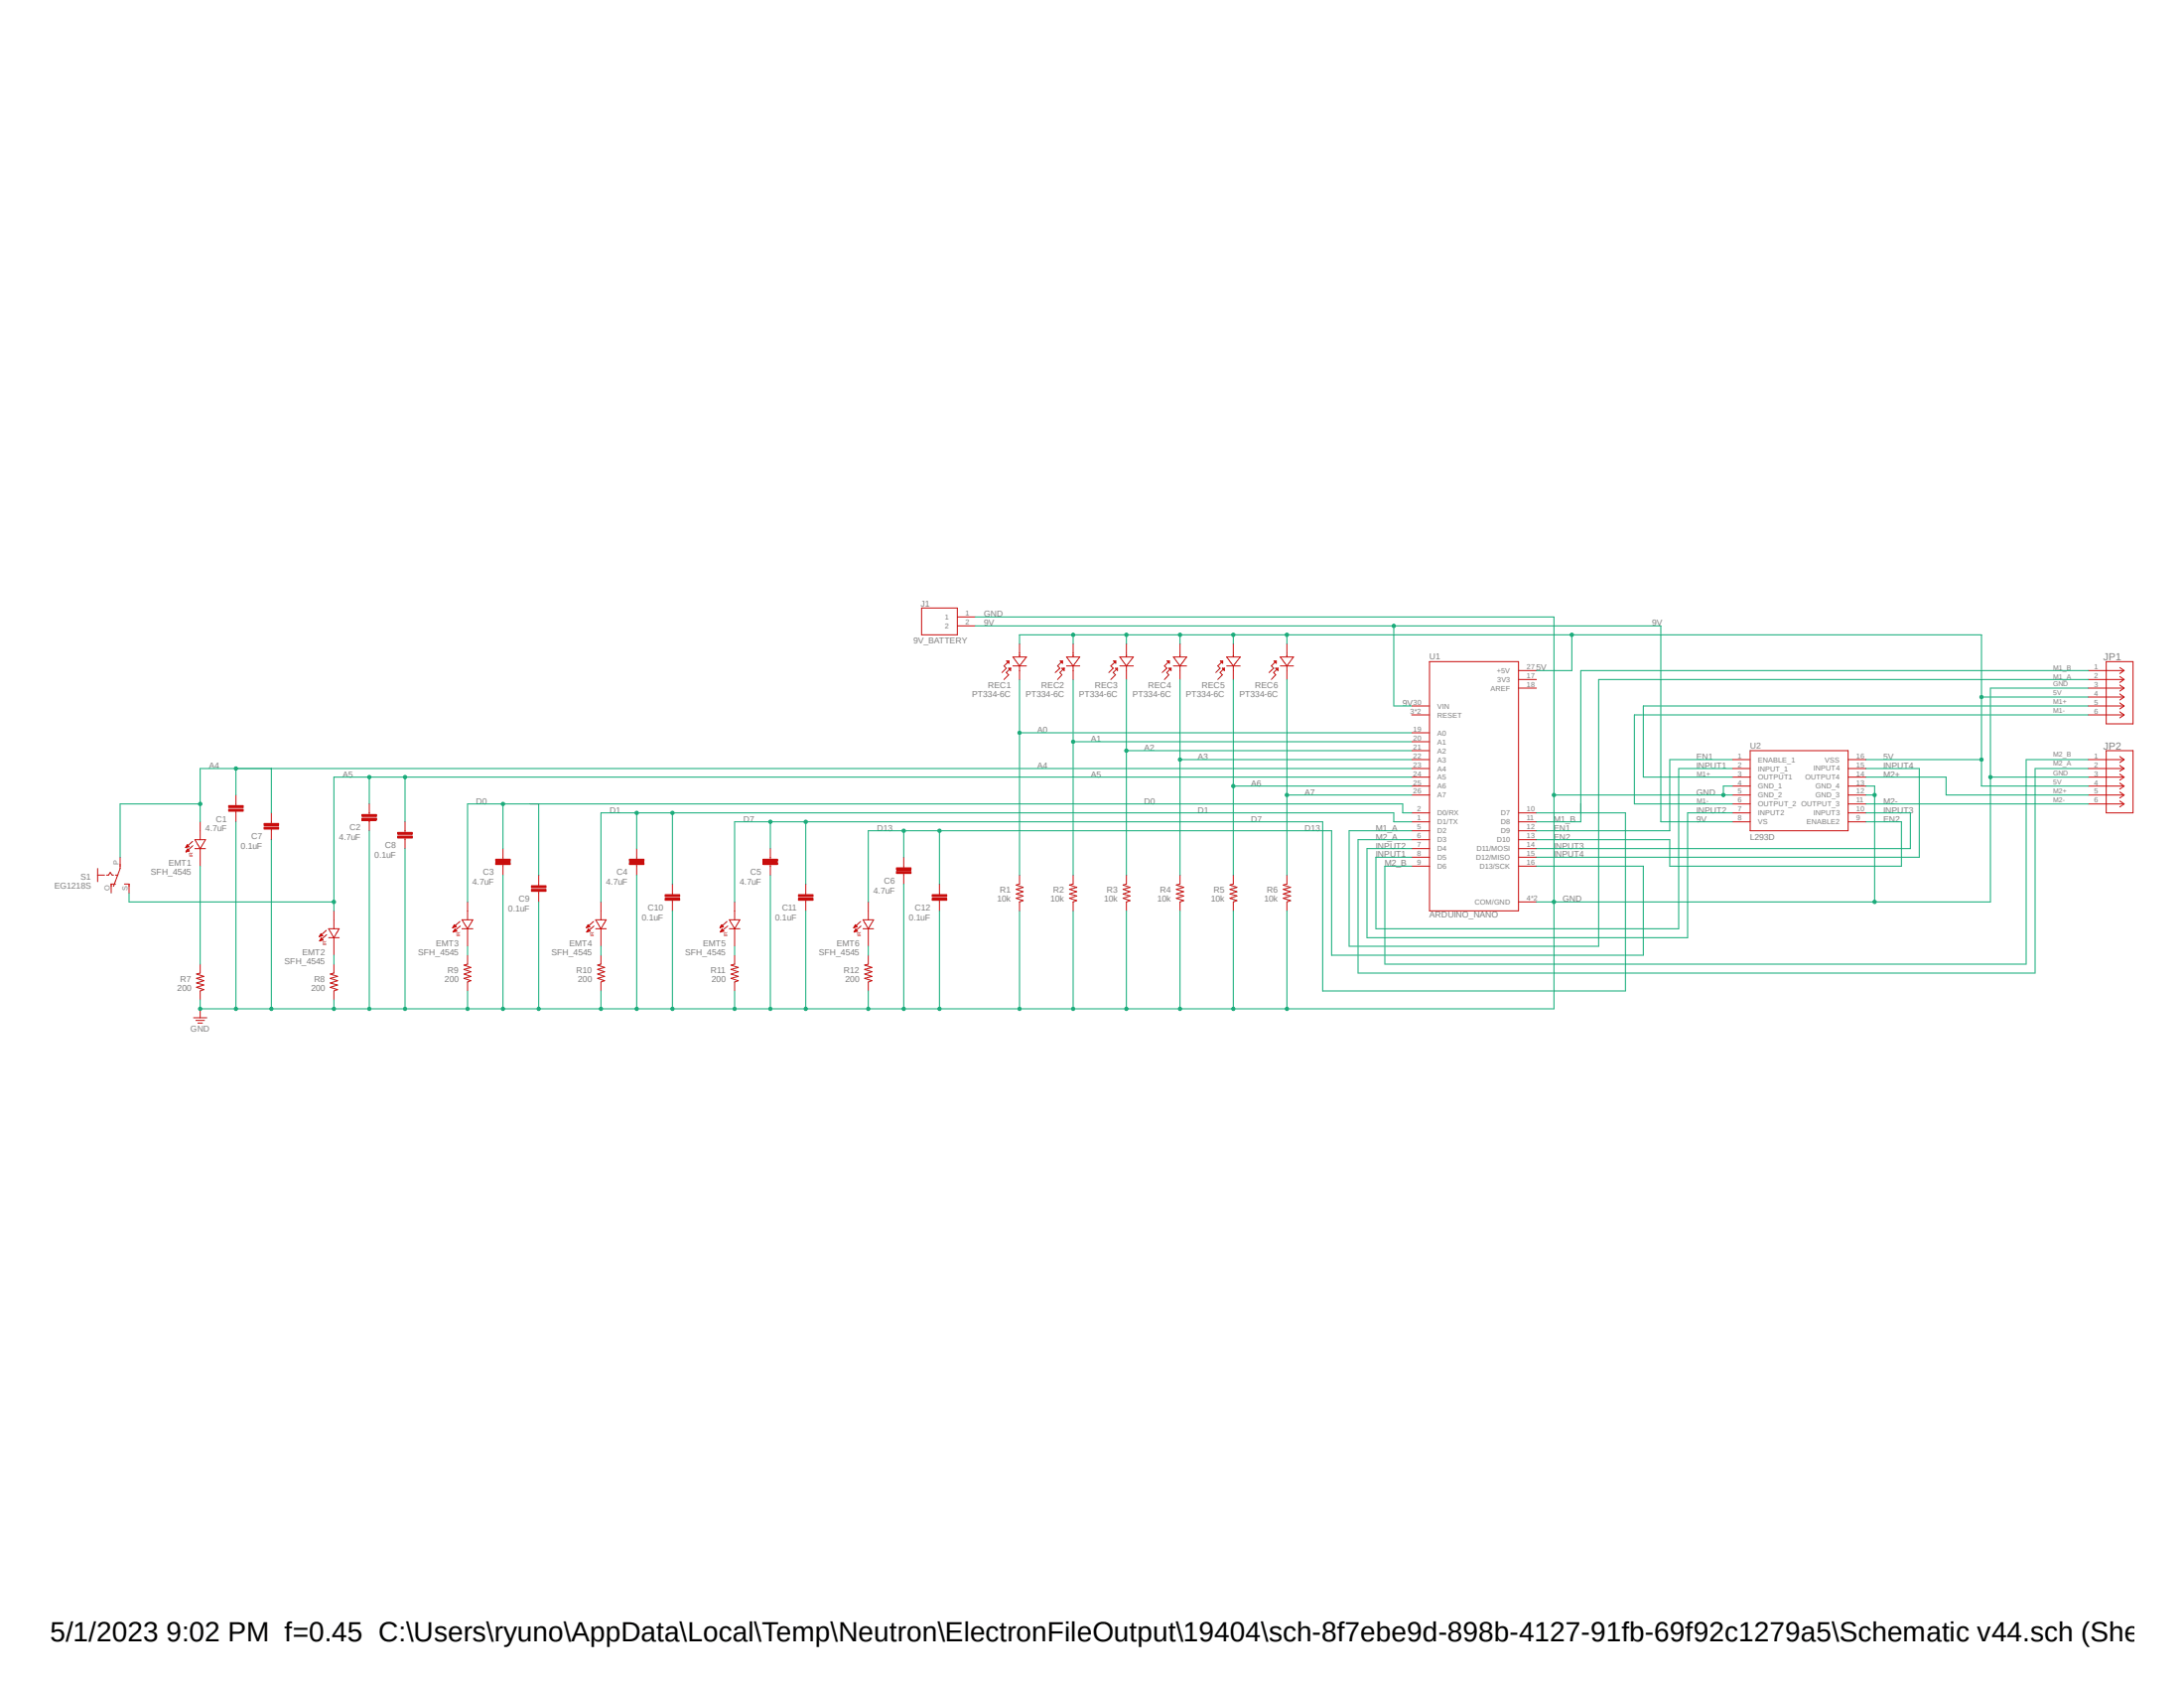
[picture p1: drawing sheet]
<svg xmlns="http://www.w3.org/2000/svg" width="279mm" height="216mm" viewBox="0 0 279 216" stroke-linecap="round" stroke-linejoin="round" font-family="sans-serif">
<path d="M6.4 76.4l266.6 55.9M273 76.4l-266.6 55.9" fill="none" stroke="#fff" stroke-width=".13"/>
<g fill="none" stroke="#c90d0c" stroke-width=".13">
<path d="M117.9 77.8h4.6v3.4h-4.6zM122.5 78.9h2.3M122.5 80.1h2.3M128.8 84.5h.3v.3zM129 84.6l-.6 .6 .3 .3-.5 .5M129 85.5h.3v.3zM129.3 85.5l-.6 .5 .3 .3-.6 .6M129.6 84h1.7l-.9 1.2zM129.6 85.2h1.7M130.4 82.3v1.7M130.4 85.2v1.7M135.6 84.5h.3v.3z"/>
<path d="M135.8 85.5h.3v.3zM135.8 84.6l-.5 .6 .3 .3-.6 .5M136.1 85.5l-.5 .5 .2 .3-.5 .6M136.4 84h1.7l-.8 1.2zM136.4 85.2h1.7M137.3 82.3v1.7M137.3 85.2v1.7M142.5 84.5h.2v.3zM142.7 85.5h.3v.3zM142.7 84.6l-.6 .6 .3 .3-.5 .5M143 85.5l-.6 .5 .3 .3-.6 .6M143.3 84h1.7l-.9 1.2z"/>
<path d="M143.3 85.2h1.7M144.1 82.3v1.7M144.1 85.2v1.7M180.6 91.4h2.3M180.6 90.3h2.3M180.6 94.9h2.3M180.6 96h2.3M180.6 97.2h2.3M180.6 98.3h2.3M180.6 99.4h2.3M180.6 93.7h2.3M182.9 84.6h11.4v31.9h-11.4z"/>
<path d="M194.3 86.9h2.3M194.3 88h2.3M194.3 85.8h2.3M221.6 97.2h2.3M221.6 98.3h2.3M221.6 99.4h2.3M223.9 96h12.5v10.3h-12.5zM236.4 97.2h2.3M236.4 98.3h2.3M236.4 99.4h2.3M30.2 102.8v.2M30.2 103.8v.2"/>
<path d="M130.4 111.9v1.2l-.4 .1 .9 .3-.9 .2 .9 .3-.9 .3 .9 .3-.9 .3 .9 .3-.5 .2v1.1M137.3 111.9v1.2l-.5 .1 1 .3-1 .2 1 .3-1 .3 1 .3-1 .3 1 .3-.5 .2v1.1M144.1 111.9v1.2l-.4 .1 .9 .3-.9 .2 .9 .3-.9 .3 .9 .3-.9 .3 .9 .3-.5 .2v1.1M180.6 105.1h2.3M180.6 104h2.3M180.6 106.3h2.3M180.6 110.8h2.3M180.6 101.7h2.3M180.6 107.4h2.3M180.6 108.5h2.3M180.6 109.6h2.3M180.6 100.5h2.3"/>
<path d="M194.3 105.1h2.3M194.3 104h2.3M194.3 115.4h2.3M194.3 106.3h2.3M194.3 110.8h2.3M194.3 107.4h2.3M194.3 108.5h2.3M194.3 109.6h2.3M221.6 105.1h2.3M221.6 104h2.3M221.6 101.7h2.3M221.6 100.5h2.3"/>
<path d="M221.6 102.8h2.3M236.4 105.1h2.3M236.4 104h2.3M236.4 101.7h2.3M236.4 100.5h2.3M236.4 102.8h2.3M24.8 130.2h1.7M25.1 130.5h1.1M25.3 130.9h.6M25.6 123.3v1.2l-.5 .1 1 .3-1 .2 1 .3-1 .3 1 .3-1 .3 1 .3-.5 .1v1.2M25.6 129v1.2M42.7 123.3v1.2l-.5 .1 1 .3-1 .2 1 .3-1 .3 1 .3-1 .3 1 .3-.5 .1v1.2"/>
<path d="M59.8 122.2v1.1l-.4 .1 .8 .3-.8 .3 .8 .3-.8 .3 .8 .3-.8 .2 .8 .3-.4 .2v1.1"/>
</g>
<path d="M29.3 103.5h1.8v.3h-1.8z" fill-rule="evenodd" fill="#c90d0c"/>
<path d="M29.3 103.5h1.8v.3h-1.8z" fill="none" stroke="#c90d0c" stroke-width=".13"/>
<path d="M29.3 103h1.8v.3h-1.8z" fill-rule="evenodd" fill="#c90d0c"/>
<path d="M29.3 103h1.8v.3h-1.8zM30.2 101.7v1.1M30.2 104v1.1M47.2 104v.2M47.2 104.9v.2" fill="none" stroke="#c90d0c" stroke-width=".13"/>
<path d="M46.3 104.6h1.9v.3h-1.9z" fill-rule="evenodd" fill="#c90d0c"/>
<path d="M46.3 104.6h1.9v.3h-1.9z" fill="none" stroke="#c90d0c" stroke-width=".13"/>
<path d="M46.3 104.2h1.9v.2h-1.9z" fill-rule="evenodd" fill="#c90d0c"/>
<path d="M46.3 104.2h1.9v.2h-1.9zM47.2 102.8v1.2M47.2 105.1v1.2M64.3 109.6v.3M64.3 110.6v.2" fill="none" stroke="#c90d0c" stroke-width=".13"/>
<path d="M63.4 110.3h1.9v.3h-1.9z" fill-rule="evenodd" fill="#c90d0c"/>
<path d="M63.4 110.3h1.9v.3h-1.9z" fill="none" stroke="#c90d0c" stroke-width=".13"/>
<path d="M63.4 109.9h1.9v.3h-1.9z" fill-rule="evenodd" fill="#c90d0c"/>
<g fill="none" stroke="#c90d0c" stroke-width=".13">
<path d="M149.3 84.5h.3v.3zM149.5 84.6l-.5 .6 .3 .3-.6 .5M149.5 85.5h.3v.3zM149.8 85.5l-.5 .5 .2 .3-.5 .6M150.1 84h1.7l-.8 1.2zM150.1 85.2h1.7M151 82.3v1.7M151 85.2v1.7M63.4 109.9h1.9v.3h-1.9zM64.3 108.5v1.1M64.3 110.8v1.1M81.4 109.6v.3"/>
<path d="M81.4 110.6v.2M151 111.9v1.2l-.5 .1 .9 .3-.9 .2 .9 .3-.9 .3 .9 .3-.9 .3 .9 .3-.4 .2v1.1M76.9 122.2v1.1l-.4 .1 .8 .3-.8 .3 .8 .3-.8 .3 .8 .3-.8 .2 .8 .3-.4 .2v1.1"/>
</g>
<path d="M80.5 110.3h1.9v.3h-1.9z" fill-rule="evenodd" fill="#c90d0c"/>
<path d="M80.5 110.3h1.9v.3h-1.9z" fill="none" stroke="#c90d0c" stroke-width=".13"/>
<path d="M80.5 109.9h1.9v.3h-1.9z" fill-rule="evenodd" fill="#c90d0c"/>
<g fill="none" stroke="#c90d0c" stroke-width=".13">
<path d="M23.8 108.2l.4 .1M23.9 108.8h.3M24 108.1l-.1 .1M24 108.7v.1M24.2 108.3l-.2-.3-.3 .4M24.2 108.3l-.5 .1M24.2 108.8l-.2-.2-.2 .4M24.2 108.8l-.4 .2M24.6 107.6l-.9 .8M24.7 108.2l-.9 .8M24.9 107.4h1.4l-.7 1.1zM24.9 108.5h1.4"/>
<path d="M25.6 105.1v2.3M25.6 108.5v2.3M40.9 119.6l.4 .1M41.1 119.5l-.1 .1M41.3 119.7l-.2-.3-.2 .4M41.3 119.7l-.4 .1M41.7 119l-.8 .8M41.8 119.5l-.9 .9M42 118.8h1.4l-.7 1.1zM42 119.9h1.4M42.7 116.5v2.3M42.7 119.9v2.3"/>
<path d="M58 118.5h.4M58.1 119l.3 .1M58.2 118.4h-.1M58.2 118.9v.1M58.4 118.5l-.3-.2-.2 .4M58.4 118.5l-.5 .2M58.4 119.1l-.2-.3-.2 .4M58.4 119.1l-.4 .1M58.8 117.9l-.9 .8M58.9 118.4l-.9 .8M59.1 118.8h1.4M59.1 117.6h1.4l-.7 1.2z"/>
<path d="M59.8 115.4v2.2M59.8 118.8v2.2M75.1 118.5h.3M75.2 119l.3 .1M75.3 118.4h-.1M75.3 118.9v.1M75.4 118.5l-.2-.2-.2 .4M75.4 118.5l-.4 .2M75.5 119.1l-.2-.3-.2 .4M75.5 119.1l-.4 .1M75.9 117.9l-.9 .8M76 118.4l-.9 .8"/>
<path d="M76.2 118.8h1.4M76.2 117.6h1.4l-.7 1.2zM76.9 115.4v2.2M76.9 118.8v2.2M80.5 109.9h1.9v.3h-1.9zM81.4 108.5v1.1M81.4 110.8v1.1M98.6 109.6v.3M98.6 110.6v.2M41 120.2h.3M41.1 120.1h.1M41.3 120.2l-.2-.2-.2 .4"/>
<path d="M41.3 120.2l-.4 .2M94 122.2v1.1l-.5 .1 .9 .3-.9 .3 .9 .3-.9 .3 .9 .3-.9 .2 .9 .3-.4 .2v1.1"/>
</g>
<path d="M97.6 110.3h1.9v.3h-1.9z" fill-rule="evenodd" fill="#c90d0c"/>
<path d="M97.6 110.3h1.9v.3h-1.9z" fill="none" stroke="#c90d0c" stroke-width=".13"/>
<path d="M97.6 109.9h1.9v.3h-1.9z" fill-rule="evenodd" fill="#c90d0c"/>
<g fill="none" stroke="#c90d0c" stroke-width=".13">
<path d="M92.2 118.5h.3M92.2 119l.4 .1M92.4 118.4h-.1M92.4 118.9l-.1 .1M92.5 118.5l-.2-.2-.2 .4M92.5 118.5l-.4 .2M92.6 119.1l-.2-.3-.2 .4M92.6 119.1l-.4 .1M93 117.9l-.9 .8M93.1 118.4l-.9 .8M93.3 117.6h1.4l-.7 1.2zM93.3 118.8h1.4"/>
<path d="M94 115.4v2.2M94 118.8v2.2M97.6 109.9h1.9v.3h-1.9zM98.6 108.5v1.1M98.6 110.8v1.1M115.6 110.8v.2M115.6 111.7v.2M111.1 122.2v1.1l-.5 .1 .9 .3-.9 .3 .9 .3-.9 .3 .9 .3-.9 .2 .9 .3-.4 .2v1.1"/>
</g>
<path d="M114.7 111.5h1.8v.2h-1.8z" fill-rule="evenodd" fill="#c90d0c"/>
<path d="M114.7 111.5h1.8v.2h-1.8z" fill="none" stroke="#c90d0c" stroke-width=".13"/>
<path d="M114.7 111h1.8v.3h-1.8z" fill-rule="evenodd" fill="#c90d0c"/>
<g fill="none" stroke="#c90d0c" stroke-width=".13">
<path d="M34.7 105.1v.2M34.7 106v.3M109.3 118.5h.3M109.3 119l.4 .1M109.5 118.4h-.1M109.5 118.9l-.1 .1M109.6 118.5l-.2-.2-.2 .4M109.6 118.5l-.4 .2M109.7 119.1l-.2-.3-.2 .4M109.7 119.1l-.4 .1M110.1 117.9l-.9 .8M110.2 118.4l-.9 .8"/>
<path d="M110.4 117.6h1.4l-.7 1.2zM110.4 118.8h1.4M111.1 115.4v2.2M111.1 118.8v2.2M114.7 111h1.8v.3h-1.8zM115.6 109.6v1.2M115.6 111.9v1.2"/>
</g>
<path d="M33.8 105.8h1.8v.2h-1.8z" fill-rule="evenodd" fill="#c90d0c"/>
<path d="M33.8 105.8h1.8v.2h-1.8z" fill="none" stroke="#c90d0c" stroke-width=".13"/>
<path d="M33.8 105.3h1.8v.3h-1.8z" fill-rule="evenodd" fill="#c90d0c"/>
<path d="M33.8 105.3h1.8v.3h-1.8zM34.7 104v1.1M34.7 106.3v1.1M51.8 106.3v.2M51.8 107.1v.3" fill="none" stroke="#c90d0c" stroke-width=".13"/>
<path d="M50.9 106.9h1.8v.3h-1.8z" fill-rule="evenodd" fill="#c90d0c"/>
<path d="M50.9 106.9h1.8v.3h-1.8z" fill="none" stroke="#c90d0c" stroke-width=".13"/>
<path d="M50.9 106.5h1.8v.2h-1.8z" fill-rule="evenodd" fill="#c90d0c"/>
<path d="M50.9 106.5h1.8v.2h-1.8zM51.8 105.1v1.2M51.8 107.4v1.1M68.9 113.1v.2M68.9 114v.2" fill="none" stroke="#c90d0c" stroke-width=".13"/>
<path d="M68 113.7h1.8v.3h-1.8z" fill-rule="evenodd" fill="#c90d0c"/>
<path d="M68 113.7h1.8v.3h-1.8z" fill="none" stroke="#c90d0c" stroke-width=".13"/>
<path d="M68 113.3h1.8v.2h-1.8z" fill-rule="evenodd" fill="#c90d0c"/>
<path d="M68 113.3h1.8v.2h-1.8zM68.9 111.9v1.2M68.9 114.2v1.2M86 114.2v.2M86 115.1v.3" fill="none" stroke="#c90d0c" stroke-width=".13"/>
<path d="M85.1 114.9h1.9v.2h-1.9z" fill-rule="evenodd" fill="#c90d0c"/>
<path d="M85.1 114.9h1.9v.2h-1.9z" fill="none" stroke="#c90d0c" stroke-width=".13"/>
<path d="M85.1 114.4h1.9v.3h-1.9z" fill-rule="evenodd" fill="#c90d0c"/>
<path d="M85.1 114.4h1.9v.3h-1.9zM86 113.1v1.1M86 115.4v1.1M103.1 114.2v.2M103.1 115.1v.3" fill="none" stroke="#c90d0c" stroke-width=".13"/>
<path d="M102.2 114.9h1.8v.2h-1.8z" fill-rule="evenodd" fill="#c90d0c"/>
<path d="M102.2 114.9h1.8v.2h-1.8z" fill="none" stroke="#c90d0c" stroke-width=".13"/>
<path d="M102.2 114.4h1.8v.3h-1.8z" fill-rule="evenodd" fill="#c90d0c"/>
<path d="M102.2 114.4h1.8v.3h-1.8zM103.1 113.1v1.1M103.1 115.4v1.1M120.2 114.2v.2M120.2 115.1v.3" fill="none" stroke="#c90d0c" stroke-width=".13"/>
<path d="M119.3 114.9h1.8v.2h-1.8z" fill-rule="evenodd" fill="#c90d0c"/>
<path d="M119.3 114.9h1.8v.2h-1.8z" fill="none" stroke="#c90d0c" stroke-width=".13"/>
<path d="M119.3 114.4h1.8v.3h-1.8z" fill-rule="evenodd" fill="#c90d0c"/>
<g fill="none" stroke="#c90d0c" stroke-width=".13">
<path d="M156.1 84.5h.3v.3zM156.4 84.6l-.6 .6 .3 .3-.6 .5M156.4 85.5h.2v.3zM156.6 85.5l-.5 .5 .3 .3-.6 .6M156.9 84h1.8l-.9 1.2zM156.9 85.2h1.8M157.8 82.3v1.7M157.8 85.2v1.7M163 84.5h.3v.3zM163.2 85.5h.3v.3zM163.2 84.6l-.6 .6 .3 .3-.6 .5M163.5 85.5l-.6 .5 .3 .3-.6 .6"/>
<path d="M163.8 84h1.7l-.9 1.2zM163.8 85.2h1.7M164.6 82.3v1.7M164.6 85.2v1.7M267.2 85.8h4.5M267.2 86.9h4.5M267.2 88h4.5M267.2 89.2h4.5M267.2 90.3h4.5M267.2 91.4h4.5M267.2 97.2h4.5M267.2 98.3h4.5"/>
<path d="M267.2 99.4h4.5M269.5 84.6h3.4v8h-3.4zM269.5 96h3.4v8h-3.4zM271.2 85.4l.5 .4M271.2 86.5l.5 .4M271.2 87.6l.5 .4M271.2 88.8l.5 .4M271.2 89.9l.5 .4M271.2 91.1l.5 .3M271.2 96.8l.5 .4M271.2 97.9l.5 .4M271.2 99l.5 .4"/>
<path d="M271.7 85.8l-.5 .3M271.7 86.9l-.5 .4M271.7 88l-.5 .4M271.7 89.2l-.5 .3M271.7 90.3l-.5 .4M271.7 91.4l-.5 .4M271.7 97.2l-.5 .3M271.7 98.3l-.5 .3M271.7 99.4l-.5 .4M12.5 111.1v1.7M12.5 111.9h.9M13.6 111.9h.3l.2-.3 .3 .3h.1"/>
<path d="M14.8 111.9h.3M14.8 113.1h-.6v1.1M15.4 109.6v1.5l-.9 2.3M15.9 113.1h.6v1.1M119.3 114.4h1.8v.3h-1.8zM120.2 113.1v1.1M120.2 115.4v1.1M157.8 111.9v1.2l-.4 .1 .8 .3-.8 .2 .8 .3-.8 .3 .8 .3-.8 .3 .8 .3-.4 .2v1.1M164.6 111.9v1.2l-.4 .1 .9 .3-.9 .2 .9 .3-.9 .3 .9 .3-.9 .3 .9 .3-.5 .2v1.1M267.2 100.5h4.5M267.2 101.7h4.5M267.2 102.8h4.5"/>
<path d="M271.2 100.2l.5 .3M271.2 101.3l.5 .4M271.2 102.4l.5 .4M271.7 100.5l-.5 .4M271.7 101.7l-.5 .4M271.7 102.8l-.5 .4"/>
</g>
<path d="M124.8 80.1h87.7v25h9.1M178.3 80.1v10.2h2.3" fill="none" stroke="#0dab76" stroke-width=".13"/>
<circle cx="178.3" cy="80.1" r=".21" fill="#0dab76"/>
<g fill="none" stroke="#0dab76" stroke-width=".13">
<path d="M144.1 86.9v25M144.1 96h36.5"/>
<circle cx="178.3" cy="80.1" r=".21"/>
</g>
<circle cx="144.1" cy="96" r=".21" fill="#0dab76"/>
<g fill="none" stroke="#0dab76" stroke-width=".13">
<path d="M137.3 86.9v25M137.3 94.9h43.3"/>
<circle cx="144.1" cy="96" r=".21"/>
</g>
<circle cx="137.3" cy="94.9" r=".21" fill="#0dab76"/>
<g fill="none" stroke="#0dab76" stroke-width=".13">
<path d="M130.4 86.9v25M130.4 93.7h50.2"/>
<circle cx="137.3" cy="94.9" r=".21"/>
</g>
<circle cx="130.4" cy="93.7" r=".21" fill="#0dab76"/>
<g fill="none" stroke="#0dab76" stroke-width=".13">
<path d="M124.8 78.9h74v50.1h-173.2v-1.1M254.6 99.4h12.6M267.2 88h-12.6v27.4h-58M30.2 105.1v23.9M34.7 107.4v21.6M47.2 106.3v22.7M51.8 108.5v20.5M64.3 111.9v17.1M68.9 115.4v13.6M81.4 111.9v17.1M86 116.5v12.5M98.6 111.9v17.1"/>
<path d="M103.1 116.5v12.5M115.6 113.1v15.9M120.2 116.5v12.5M130.4 116.5v12.5M137.3 116.5v12.5M144.1 116.5v12.5M151 116.5v12.5M157.8 116.5v12.5M164.6 116.5v12.5M198.8 101.7h22.8M221.6 100.5h-1.1v1.2M238.7 101.7h1.1"/>
<path d="M238.7 100.5h1.1v14.9M42.7 127.9v1.1M59.8 121v1.2M59.8 126.7v2.3M76.9 126.7v2.3M94 126.7v2.3M111.1 126.7v2.3"/>
<circle cx="130.4" cy="93.7" r=".21"/>
</g>
<circle cx="220.5" cy="101.7" r=".21" fill="#0dab76"/>
<circle cx="220.5" cy="101.7" r=".21" fill="none" stroke="#0dab76" stroke-width=".13"/>
<circle cx="198.8" cy="101.7" r=".21" fill="#0dab76"/>
<circle cx="198.8" cy="101.7" r=".21" fill="none" stroke="#0dab76" stroke-width=".13"/>
<circle cx="239.8" cy="101.7" r=".21" fill="#0dab76"/>
<circle cx="239.8" cy="101.7" r=".21" fill="none" stroke="#0dab76" stroke-width=".13"/>
<circle cx="239.8" cy="115.4" r=".21" fill="#0dab76"/>
<circle cx="239.8" cy="115.4" r=".21" fill="none" stroke="#0dab76" stroke-width=".13"/>
<circle cx="198.8" cy="115.4" r=".21" fill="#0dab76"/>
<circle cx="198.8" cy="115.4" r=".21" fill="none" stroke="#0dab76" stroke-width=".13"/>
<circle cx="144.1" cy="129" r=".21" fill="#0dab76"/>
<circle cx="144.1" cy="129" r=".21" fill="none" stroke="#0dab76" stroke-width=".13"/>
<circle cx="151" cy="129" r=".21" fill="#0dab76"/>
<circle cx="151" cy="129" r=".21" fill="none" stroke="#0dab76" stroke-width=".13"/>
<circle cx="137.3" cy="129" r=".21" fill="#0dab76"/>
<circle cx="137.3" cy="129" r=".21" fill="none" stroke="#0dab76" stroke-width=".13"/>
<circle cx="157.8" cy="129" r=".21" fill="#0dab76"/>
<circle cx="157.8" cy="129" r=".21" fill="none" stroke="#0dab76" stroke-width=".13"/>
<circle cx="164.6" cy="129" r=".21" fill="#0dab76"/>
<circle cx="164.6" cy="129" r=".21" fill="none" stroke="#0dab76" stroke-width=".13"/>
<circle cx="130.4" cy="129" r=".21" fill="#0dab76"/>
<circle cx="130.4" cy="129" r=".21" fill="none" stroke="#0dab76" stroke-width=".13"/>
<circle cx="25.6" cy="129" r=".21" fill="#0dab76"/>
<circle cx="25.6" cy="129" r=".21" fill="none" stroke="#0dab76" stroke-width=".13"/>
<circle cx="30.2" cy="129" r=".21" fill="#0dab76"/>
<circle cx="30.2" cy="129" r=".21" fill="none" stroke="#0dab76" stroke-width=".13"/>
<circle cx="34.7" cy="129" r=".21" fill="#0dab76"/>
<circle cx="34.7" cy="129" r=".21" fill="none" stroke="#0dab76" stroke-width=".13"/>
<circle cx="42.7" cy="129" r=".21" fill="#0dab76"/>
<circle cx="42.7" cy="129" r=".21" fill="none" stroke="#0dab76" stroke-width=".13"/>
<circle cx="47.2" cy="129" r=".21" fill="#0dab76"/>
<circle cx="47.2" cy="129" r=".21" fill="none" stroke="#0dab76" stroke-width=".13"/>
<circle cx="51.8" cy="129" r=".21" fill="#0dab76"/>
<circle cx="51.8" cy="129" r=".21" fill="none" stroke="#0dab76" stroke-width=".13"/>
<circle cx="59.8" cy="129" r=".21" fill="#0dab76"/>
<circle cx="59.8" cy="129" r=".21" fill="none" stroke="#0dab76" stroke-width=".13"/>
<circle cx="64.3" cy="129" r=".21" fill="#0dab76"/>
<circle cx="64.3" cy="129" r=".21" fill="none" stroke="#0dab76" stroke-width=".13"/>
<circle cx="68.9" cy="129" r=".21" fill="#0dab76"/>
<circle cx="68.9" cy="129" r=".21" fill="none" stroke="#0dab76" stroke-width=".13"/>
<circle cx="76.9" cy="129" r=".21" fill="#0dab76"/>
<circle cx="76.9" cy="129" r=".21" fill="none" stroke="#0dab76" stroke-width=".13"/>
<circle cx="81.4" cy="129" r=".21" fill="#0dab76"/>
<circle cx="81.4" cy="129" r=".21" fill="none" stroke="#0dab76" stroke-width=".13"/>
<circle cx="86" cy="129" r=".21" fill="#0dab76"/>
<circle cx="86" cy="129" r=".21" fill="none" stroke="#0dab76" stroke-width=".13"/>
<circle cx="94" cy="129" r=".21" fill="#0dab76"/>
<circle cx="94" cy="129" r=".21" fill="none" stroke="#0dab76" stroke-width=".13"/>
<circle cx="98.5" cy="129" r=".21" fill="#0dab76"/>
<circle cx="98.5" cy="129" r=".21" fill="none" stroke="#0dab76" stroke-width=".13"/>
<circle cx="103.1" cy="129" r=".21" fill="#0dab76"/>
<circle cx="103.1" cy="129" r=".21" fill="none" stroke="#0dab76" stroke-width=".13"/>
<circle cx="111.1" cy="129" r=".21" fill="#0dab76"/>
<circle cx="111.1" cy="129" r=".21" fill="none" stroke="#0dab76" stroke-width=".13"/>
<circle cx="115.6" cy="129" r=".21" fill="#0dab76"/>
<circle cx="115.6" cy="129" r=".21" fill="none" stroke="#0dab76" stroke-width=".13"/>
<circle cx="120.2" cy="129" r=".21" fill="#0dab76"/>
<circle cx="120.2" cy="129" r=".21" fill="none" stroke="#0dab76" stroke-width=".13"/>
<circle cx="254.6" cy="99.4" r=".21" fill="#0dab76"/>
<g fill="none" stroke="#0dab76" stroke-width=".13">
<path d="M130.4 82.3v-1.1h123.1v19.3h13.7M137.3 81.2v1.1M144.1 81.2v1.1M151 81.2v1.1M157.8 81.2v1.1M164.6 81.2v1.1M201.1 81.2v4.6h-4.5M221.6 98.3h-6.8v20.5h-38.8v-9.2h4.6M238.7 98.3h6.8v11.3h-48.9M238.7 97.2h14.8M253.5 89.2h13.7M267.2 90.3h-57v9.1h11.4"/>
<path d="M267.2 91.4h-58.1v11.4h12.5M221.6 104h-5.7v15.9h-41v-11.4h5.7M238.7 104h5.7v4.5h-47.8M238.7 105.1h4.5v5.7h-29.6v-3.4h-17"/>
<circle cx="254.6" cy="99.4" r=".21"/>
</g>
<circle cx="201.1" cy="81.2" r=".21" fill="#0dab76"/>
<circle cx="201.1" cy="81.2" r=".21" fill="none" stroke="#0dab76" stroke-width=".13"/>
<circle cx="253.5" cy="89.2" r=".21" fill="#0dab76"/>
<circle cx="253.5" cy="89.2" r=".21" fill="none" stroke="#0dab76" stroke-width=".13"/>
<circle cx="253.5" cy="97.2" r=".21" fill="#0dab76"/>
<circle cx="253.5" cy="97.2" r=".21" fill="none" stroke="#0dab76" stroke-width=".13"/>
<circle cx="151" cy="81.2" r=".21" fill="#0dab76"/>
<circle cx="151" cy="81.2" r=".21" fill="none" stroke="#0dab76" stroke-width=".13"/>
<circle cx="144.1" cy="81.2" r=".21" fill="#0dab76"/>
<circle cx="144.1" cy="81.2" r=".21" fill="none" stroke="#0dab76" stroke-width=".13"/>
<circle cx="137.3" cy="81.2" r=".21" fill="#0dab76"/>
<circle cx="137.3" cy="81.2" r=".21" fill="none" stroke="#0dab76" stroke-width=".13"/>
<circle cx="157.8" cy="81.2" r=".21" fill="#0dab76"/>
<circle cx="157.8" cy="81.2" r=".21" fill="none" stroke="#0dab76" stroke-width=".13"/>
<circle cx="164.6" cy="81.2" r=".21" fill="#0dab76"/>
<g fill="none" stroke="#0dab76" stroke-width=".13">
<path d="M151 97.2h29.6M151 86.9v25M238.7 99.4h10.3v2.3h18.2M267.2 97.2h-8v26.1h-82v-12.5h3.4M267.2 98.3h-6.9v26.2h-86.6v-17.1h6.9M238.7 102.8h28.5"/>
<circle cx="164.6" cy="81.2" r=".21"/>
</g>
<circle cx="151" cy="97.2" r=".21" fill="#0dab76"/>
<g fill="none" stroke="#0dab76" stroke-width=".13">
<path d="M81.4 104v4.5M86 113.1v-9.1h-9.1v11.4M76.9 121v1.2"/>
<circle cx="151" cy="97.2" r=".21"/>
</g>
<circle cx="81.4" cy="104" r=".21" fill="#0dab76"/>
<g fill="none" stroke="#0dab76" stroke-width=".13">
<path d="M86 104h92.3v1.1"/>
<circle cx="81.4" cy="104" r=".21"/>
</g>
<circle cx="86" cy="104" r=".21" fill="#0dab76"/>
<g fill="none" stroke="#0dab76" stroke-width=".13">
<path d="M98.6 105.1v3.4M103.1 113.1v-8h-9.1v10.3M178.3 105.1h2.3"/>
<circle cx="86" cy="104" r=".21"/>
</g>
<circle cx="98.5" cy="105.1" r=".21" fill="#0dab76"/>
<g fill="none" stroke="#0dab76" stroke-width=".13">
<path d="M196.6 104h11.3v22.7h-38.7v-21.6h-66.1"/>
<circle cx="98.5" cy="105.1" r=".21"/>
</g>
<circle cx="103.1" cy="105.1" r=".21" fill="#0dab76"/>
<g fill="none" stroke="#0dab76" stroke-width=".13">
<path d="M115.6 106.3v3.3M120.2 106.3h-9.1v9.1M94 121v1.2M111.1 121v1.2"/>
<circle cx="103.1" cy="105.1" r=".21"/>
</g>
<circle cx="115.6" cy="106.3" r=".21" fill="#0dab76"/>
<g fill="none" stroke="#0dab76" stroke-width=".13">
<path d="M170.3 106.3h-50.1v6.8"/>
<circle cx="115.6" cy="106.3" r=".21"/>
</g>
<circle cx="120.2" cy="106.3" r=".21" fill="#0dab76"/>
<g fill="none" stroke="#0dab76" stroke-width=".13">
<path d="M157.8 86.9v25M157.8 100.5h22.8M170.3 106.3v15.9h39.9v-11.4h-13.6"/>
<circle cx="120.2" cy="106.3" r=".21"/>
</g>
<circle cx="157.8" cy="100.5" r=".21" fill="#0dab76"/>
<g fill="none" stroke="#0dab76" stroke-width=".13">
<path d="M47.2 99.4v3.4M51.8 99.4v5.7M180.6 99.4h-137.9v17.1M16.5 114.2v1.2h26.2"/>
<circle cx="157.8" cy="100.5" r=".21"/>
</g>
<circle cx="51.8" cy="99.4" r=".21" fill="#0dab76"/>
<circle cx="51.8" cy="99.4" r=".21" fill="none" stroke="#0dab76" stroke-width=".13"/>
<circle cx="47.2" cy="99.4" r=".21" fill="#0dab76"/>
<circle cx="47.2" cy="99.4" r=".21" fill="none" stroke="#0dab76" stroke-width=".13"/>
<circle cx="42.7" cy="115.4" r=".21" fill="#0dab76"/>
<g fill="none" stroke="#0dab76" stroke-width=".13">
<path d="M267.2 85.8h-65v19.3h-5.6M64.3 102.8v5.7M68.9 102.8v9.1M180.6 104h-1.1v-1.2h-119.7v12.6"/>
<circle cx="42.7" cy="115.4" r=".21"/>
</g>
<circle cx="64.3" cy="102.8" r=".21" fill="#0dab76"/>
<g fill="none" stroke="#0dab76" stroke-width=".13">
<path d="M30.2 98.3v3.4M34.7 98.3v5.7M180.6 98.3h-155v6.8M221.6 97.2h-8v9.1h-17M25.6 110.8v12.5M25.6 102.8h-10.2v6.8M202.2 102.8v1.2M42.7 122.2v1.1"/>
<circle cx="64.3" cy="102.8" r=".21"/>
</g>
<circle cx="30.2" cy="98.3" r=".21" fill="#0dab76"/>
<circle cx="30.2" cy="98.3" r=".21" fill="none" stroke="#0dab76" stroke-width=".13"/>
<circle cx="25.6" cy="102.8" r=".21" fill="#0dab76"/>
<g fill="none" stroke="#0dab76" stroke-width=".13">
<path d="M164.6 86.9v25M164.6 101.7h16"/>
<circle cx="25.6" cy="102.8" r=".21"/>
</g>
<circle cx="164.6" cy="101.7" r=".21" fill="#0dab76"/>
<g fill="none" stroke="#0dab76" stroke-width=".13">
<path d="M267.2 86.9h-62.7v34.1h-31.9v-14.7h8"/>
<circle cx="164.6" cy="101.7" r=".21"/>
</g>
<text font-size="3.6" x="6.4" y="209.9">5/1/2023 9:02 PM f=0.45 C:\Users\ryuno\AppData\Local\Temp\Neutron\ElectronFileOutput\19404\sch-8f7ebe9d-898b-4127-91fb-69f92c1279a5\Schematic v44.sch (Sheet: 1</text>
<g font-size="1.3" fill="#808080">
<text x="269.1" y="84.5">JP1</text>
<text x="269.1" y="95.9">JP2</text>
</g>
<g font-size="1.1" fill="#808080">
<text x="117.8" y="77.6">J1</text>
<text x="116.9" y="82.3">9V_BATTERY</text>
<text x="125.9" y="80.1">9V</text>
<text x="125.9" y="78.9">GND</text>
<text x="211.4" y="80.1">9V</text>
<text x="124.4" y="89.2">PT334-6C</text>
<text x="126.4" y="88.1">REC1</text>
<text x="131.2" y="89.2">PT334-6C</text>
<text x="133.2" y="88.1">REC2</text>
<text x="138" y="89.2">PT334-6C</text>
<text x="140.1" y="88.1">REC3</text>
<text x="144.9" y="89.2">PT334-6C</text>
<text x="146.9" y="88.1">REC4</text>
<text x="151.7" y="89.2">PT334-6C</text>
<text x="153.8" y="88.1">REC5</text>
<text x="158.6" y="89.2">PT334-6C</text>
<text x="160.6" y="88.1">REC6</text>
<text x="182.9" y="84.4">U1</text>
<text x="196.5" y="85.8">5V</text>
<text x="132.7" y="93.7">A0</text>
<text x="139.6" y="94.9">A1</text>
<text x="179.4" y="90.3">9V</text>
<text x="223.9" y="95.8">U2</text>
<text x="26.8" y="98.3">A4</text>
<text x="43.9" y="99.4">A5</text>
<text x="132.7" y="98.3">A4</text>
<text x="139.6" y="99.4">A5</text>
<text x="146.4" y="96">A2</text>
<text x="153.2" y="97.2">A3</text>
<text x="160.1" y="100.5">A6</text>
<text x="166.9" y="101.7">A7</text>
<text x="217" y="101.7">GND</text>
<text x="217" y="98.3">INPUT1</text>
<text x="217" y="97.2">EN1</text>
<text x="241" y="98.3">INPUT4</text>
<text x="241" y="97.2">5V</text>
<text x="241" y="99.4">M2+</text>
<text x="26.3" y="106.3">4.7uF</text>
<text x="27.6" y="105.2">C1</text>
<text x="32.2" y="107.3">C7</text>
<text x="43.4" y="107.4">4.7uF</text>
<text x="44.7" y="106.2">C2</text>
<text x="60.9" y="102.8">D0</text>
<text x="78" y="104">D1</text>
<text x="95.1" y="105.1">D7</text>
<text x="112.2" y="106.3">D13</text>
<text x="146.4" y="102.8">D0</text>
<text x="153.2" y="104">D1</text>
<text x="160.1" y="105.1">D7</text>
<text x="166.9" y="106.3">D13</text>
<text x="176" y="107.4">M2_A</text>
<text x="176" y="106.3">M1_A</text>
<text x="198.8" y="107.4">EN2</text>
<text x="198.8" y="105.1">M1_B</text>
<text x="198.8" y="106.3">EN1</text>
<text x="217" y="105.1">9V</text>
<text x="217" y="104">INPUT2</text>
<text x="223.9" y="107.4">L293D</text>
<text x="241" y="105.1">EN2</text>
<text x="241" y="104">INPUT3</text>
<text x="241" y="102.8">M2-</text>
<text x="7" y="113.7">EG1218S</text>
<text x="10.3" y="112.5">S1</text>
<text x="19.3" y="111.9">SFH_4545</text>
<text x="21.6" y="110.8">EMT1</text>
<text x="30.8" y="108.6">0.1uF</text>
<text x="47.9" y="109.7">0.1uF</text>
<text x="49.3" y="108.5">C8</text>
<text x="60.5" y="113.2">4.7uF</text>
<text x="61.8" y="111.9">C3</text>
<text x="77.6" y="113.2">4.7uF</text>
<text x="78.9" y="111.9">C4</text>
<text x="94.7" y="113.2">4.7uF</text>
<text x="96" y="111.9">C5</text>
<text x="113.1" y="113">C6</text>
<text x="176" y="109.6">INPUT1</text>
<text x="176" y="108.5">INPUT2</text>
<text x="177.2" y="110.8">M2_B</text>
<text x="198.8" y="108.5">INPUT3</text>
<text x="198.8" y="109.6">INPUT4</text>
<text x="65" y="116.5">0.1uF</text>
<text x="66.4" y="115.3">C9</text>
<text x="82.1" y="117.7">0.1uF</text>
<text x="82.9" y="116.5">C10</text>
<text x="99.2" y="117.7">0.1uF</text>
<text x="100" y="116.5">C11</text>
<text x="111.8" y="114.3">4.7uF</text>
<text x="116.3" y="117.7">0.1uF</text>
<text x="117.1" y="116.5">C12</text>
<text x="127.6" y="115.4">10k</text>
<text x="127.9" y="114.2">R1</text>
<text x="134.4" y="115.4">10k</text>
<text x="134.7" y="114.2">R2</text>
<text x="141.3" y="115.4">10k</text>
<text x="141.6" y="114.2">R3</text>
<text x="148.1" y="115.4">10k</text>
<text x="148.4" y="114.2">R4</text>
<text x="154.9" y="115.4">10k</text>
<text x="155.3" y="114.2">R5</text>
<text x="161.8" y="115.4">10k</text>
<text x="162.1" y="114.2">R6</text>
<text x="182.9" y="117.4">ARDUINO_NANO</text>
<text x="199.9" y="115.4">GND</text>
<text x="23.1" y="125.6">R7</text>
<text x="36.4" y="123.3">SFH_4545</text>
<text x="38.7" y="122.2">EMT2</text>
<text x="40.2" y="125.6">R8</text>
<text x="53.5" y="122.2">SFH_4545</text>
<text x="55.8" y="121">EMT3</text>
<text x="56.9" y="125.6">200</text>
<text x="57.3" y="124.5">R9</text>
<text x="70.6" y="122.2">SFH_4545</text>
<text x="72.9" y="121">EMT4</text>
<text x="73.7" y="124.5">R10</text>
<text x="74" y="125.6">200</text>
<text x="87.7" y="122.2">SFH_4545</text>
<text x="90" y="121">EMT5</text>
<text x="90.9" y="124.5">R11</text>
<text x="91.1" y="125.6">200</text>
<text x="104.8" y="122.2">SFH_4545</text>
<text x="107.1" y="121">EMT6</text>
<text x="107.9" y="124.5">R12</text>
<text x="108.2" y="125.6">200</text>
<text x="22.7" y="126.7">200</text>
<text x="24.4" y="131.9">GND</text>
<text x="39.8" y="126.7">200</text>
</g>
<g font-size=".9" fill="#808080">
<text x="120.9" y="79.2">1</text>
<text x="120.9" y="80.4">2</text>
<text x="123.5" y="78.8">1</text>
<text x="123.5" y="79.9">2</text>
<text x="190.7" y="88.3">AREF</text>
<text x="191.5" y="86.1">+5V</text>
<text x="191.6" y="87.2">3V3</text>
<text x="195.3" y="86.7">17</text>
<text x="195.3" y="87.9">18</text>
<text x="195.3" y="85.6">27</text>
<text x="262.6" y="87.8">GND</text>
<text x="262.6" y="88.9">5V</text>
<text x="262.6" y="85.8">M1_B</text>
<text x="262.6" y="86.9">M1_A</text>
<text x="267.9" y="85.6">1</text>
<text x="267.9" y="86.7">2</text>
<text x="267.9" y="87.9">3</text>
<text x="267.9" y="89">4</text>
<text x="180.4" y="91.3">3*2</text>
<text x="180.8" y="90.1">30</text>
<text x="180.8" y="94.7">20</text>
<text x="180.8" y="95.8">21</text>
<text x="180.8" y="93.6">19</text>
<text x="183.9" y="91.8">RESET</text>
<text x="183.9" y="90.6">VIN</text>
<text x="183.9" y="95.2">A1</text>
<text x="183.9" y="94.1">A0</text>
<text x="262.6" y="90.1">M1+</text>
<text x="262.6" y="91.2">M1-</text>
<text x="267.9" y="90.1">5</text>
<text x="267.9" y="91.3">6</text>
<text x="180.8" y="101.5">26</text>
<text x="180.8" y="97">22</text>
<text x="180.8" y="98.1">23</text>
<text x="180.8" y="99.3">24</text>
<text x="180.8" y="100.4">25</text>
<text x="183.9" y="96.3">A2</text>
<text x="183.9" y="97.5">A3</text>
<text x="183.9" y="98.6">A4</text>
<text x="183.9" y="99.7">A5</text>
<text x="183.9" y="100.9">A6</text>
<text x="217" y="99.3">M1+</text>
<text x="222.3" y="97">1</text>
<text x="222.3" y="98.1">2</text>
<text x="222.3" y="99.3">3</text>
<text x="222.3" y="100.4">4</text>
<text x="222.3" y="101.5">5</text>
<text x="224.9" y="97.5">ENABLE_1</text>
<text x="224.9" y="98.6">INPUT_1</text>
<text x="224.9" y="99.7">OUTPUT1</text>
<text x="224.9" y="100.9">GND_1</text>
<text x="231" y="99.7">OUTPUT4</text>
<text x="232" y="98.6">INPUT4</text>
<text x="232.3" y="100.9">GND_4</text>
<text x="233.5" y="97.5">VSS</text>
<text x="237.5" y="97">16</text>
<text x="237.5" y="98.1">15</text>
<text x="237.5" y="99.3">14</text>
<text x="237.5" y="100.4">13</text>
<text x="237.5" y="101.5">12</text>
<text x="262.6" y="99.2">GND</text>
<text x="262.6" y="100.3">5V</text>
<text x="262.6" y="96.8">M2_B</text>
<text x="262.6" y="97.9">M2_A</text>
<text x="262.6" y="101.5">M2+</text>
<text x="267.9" y="97">1</text>
<text x="267.9" y="98.1">2</text>
<text x="267.9" y="99.3">3</text>
<text x="267.9" y="100.4">4</text>
<text x="267.9" y="101.5">5</text>
<text x="181.3" y="104.9">1</text>
<text x="181.3" y="103.8">2</text>
<text x="181.3" y="106.1">5</text>
<text x="181.3" y="107.2">6</text>
<text x="183.9" y="105.5">D1/TX</text>
<text x="183.9" y="104.3">D0/RX</text>
<text x="183.9" y="106.6">D2</text>
<text x="183.9" y="102">A7</text>
<text x="183.9" y="107.7">D3</text>
<text x="191.5" y="107.7">D10</text>
<text x="192" y="104.3">D7</text>
<text x="192" y="105.5">D8</text>
<text x="192" y="106.6">D9</text>
<text x="195.3" y="103.8">10</text>
<text x="195.3" y="104.9">11</text>
<text x="195.3" y="106.1">12</text>
<text x="195.3" y="107.2">13</text>
<text x="217" y="102.7">M1-</text>
<text x="222.3" y="102.7">6</text>
<text x="222.3" y="103.8">7</text>
<text x="222.3" y="104.9">8</text>
<text x="224.9" y="102">GND_2</text>
<text x="224.9" y="103.2">OUTPUT_2 OUTPUT_3</text>
<text x="224.9" y="104.3">INPUT2</text>
<text x="224.9" y="105.5">VS</text>
<text x="231.1" y="105.5">ENABLE2</text>
<text x="232" y="104.3">INPUT3</text>
<text x="232.3" y="102">GND_3</text>
<text x="237.5" y="102.7">11</text>
<text x="237.5" y="103.8">10</text>
<text x="237.5" y="104.9">9</text>
<text x="262.6" y="102.6">M2-</text>
<text x="267.9" y="102.7">6</text>
<text x="14.1" y="114" transform="rotate(-90 14.1 114)">O</text>
<text x="15.2" y="110.7" transform="rotate(-90 15.2 110.7)">P</text>
<text x="16.3" y="113.9" transform="rotate(-90 16.3 113.9)">S</text>
<text x="181.3" y="108.4">7</text>
<text x="181.3" y="109.5">8</text>
<text x="181.3" y="110.7">9</text>
<text x="183.9" y="108.9">D4</text>
<text x="183.9" y="110">D5</text>
<text x="183.9" y="111.1">D6</text>
<text x="188.8" y="110">D12/MISO</text>
<text x="188.9" y="108.9">D11/MOSI</text>
<text x="189.3" y="111.1">D13/SCK</text>
<text x="195.3" y="110.7">16</text>
<text x="195.3" y="108.4">14</text>
<text x="195.3" y="109.5">15</text>
<text x="188.7" y="115.7">COM/GND</text>
<text x="195.3" y="115.2">4*2</text>
</g>
<g font-size=".6" fill="#c90d0c">
<text x="24.7" y="109.6" transform="rotate(-90 24.7 109.6)">IR</text>
<text x="58.9" y="119.8" transform="rotate(-90 58.9 119.8)">IR</text>
<text x="76" y="119.8" transform="rotate(-90 76 119.8)">IR</text>
<text x="93.1" y="119.8" transform="rotate(-90 93.1 119.8)">IR</text>
<text x="110.1" y="119.8" transform="rotate(-90 110.1 119.8)">IR</text>
<text x="41.8" y="120.9" transform="rotate(-90 41.8 120.9)">IR</text>
</g>
</svg>
